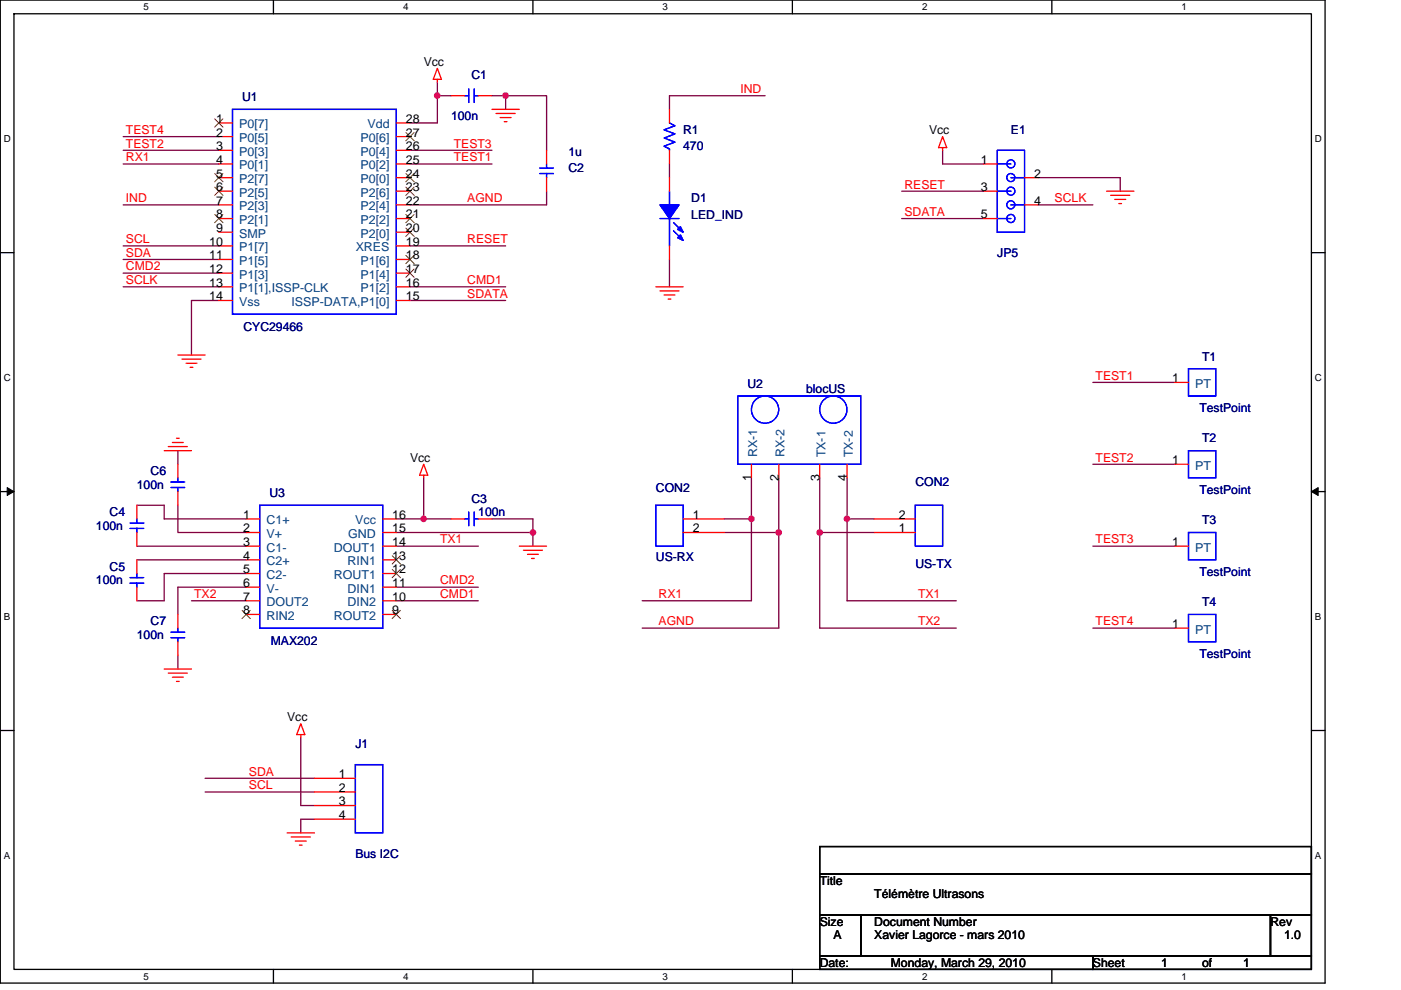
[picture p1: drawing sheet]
<svg xmlns="http://www.w3.org/2000/svg" width="297mm" height="210mm" viewBox="0 0 297 210" stroke-linecap="round" stroke-linejoin="round" font-family="sans-serif">
<path d="M.1 0h280.8v208.5h-280.8zM3 2.9h275v202.7h-275z" fill="none" stroke="#000" stroke-width=".28"/>
<g fill="#fff">
<path d="M30.5 .3h1.1v2.3h-1.1z"/>
<path d="M30.5 205.9h1.1v2.3h-1.1z"/>
</g>
<path d="M58 0v2.9M58 205.6v2.9" fill="none" stroke="#000" stroke-width=".28"/>
<g fill="#fff">
<path d="M85.5 .3h1.1v2.3h-1.1z"/>
<path d="M85.5 205.9h1.1v2.3h-1.1z"/>
</g>
<path d="M113 0v2.9M113 205.6v2.9" fill="none" stroke="#000" stroke-width=".28"/>
<g fill="#fff">
<path d="M140.5 .3h1.1v2.3h-1.1z"/>
<path d="M140.5 205.9h1.1v2.3h-1.1z"/>
</g>
<path d="M168 0v2.9M168 205.6v2.9" fill="none" stroke="#000" stroke-width=".28"/>
<g fill="#fff">
<path d="M195.5 .3h1.2v2.3h-1.2z"/>
<path d="M195.5 205.9h1.2v2.3h-1.2z"/>
</g>
<path d="M223 0v2.9M223 205.6v2.9" fill="none" stroke="#000" stroke-width=".28"/>
<g fill="#fff">
<path d="M250.5 .3h1.2v2.3h-1.2z"/>
<path d="M250.5 205.9h1.2v2.3h-1.2z"/>
<path d="M.8 28.3h1.5v2.3h-1.5z"/>
<path d="M278.8 28.3h1.5v2.3h-1.5z"/>
<path d="M.8 78.9h1.5v2.3h-1.5z"/>
<path d="M278.8 78.9h1.5v2.3h-1.5z"/>
</g>
<path d="M.1 53.6h2.9M278 53.6h2.9" fill="none" stroke="#000" stroke-width=".28"/>
<g fill="#fff">
<path d="M.8 129.6h1.4v2.3h-1.4z"/>
<path d="M278.8 129.6h1.4v2.3h-1.4z"/>
</g>
<path d="M.1 104.3h2.9M278 104.3h2.9" fill="none" stroke="#000" stroke-width=".28"/>
<path d="M1.5 103.4l1.5 .9-1.5 .8zM278 104.3l1.5-.9v1.7z" fill="#000" stroke="#000" stroke-width=".21"/>
<g fill="#fff">
<path d="M.8 180.3h1.4v2.3h-1.4z"/>
<path d="M278.8 180.3h1.4v2.3h-1.4z"/>
</g>
<path d="M.1 154.9h2.9M278 154.9h2.9M173.8 179.6h104.2v5.7h-104.2zM173.8 194h8.7v8.7h-8.7zM173.8 185.3h104.2v8.7h-104.2zM182.5 194h86.9v8.7h-86.9zM269.4 194h8.6v8.7h-8.6zM173.8 202.7h57.9v2.9h-57.9zM231.7 202.7h46.3v2.9h-46.3z" fill="none" stroke="#000" stroke-width=".28"/>
<g fill="none" stroke="#800040" stroke-width=".28">
<path d="M92.7 17.4v2.9M26.1 34.8h20.3M26.1 31.9h20.3M26.1 29h20.3M86.9 34.8h17.4M86.9 31.9h17.4M92.7 20.3v5.8h-5.8M92.7 20.3h2.9M104.3 20.3h2.9M107.2 20.3v2.9M107.2 20.3h8.7v11.6M141.9 34.8v2.9"/>
<path d="M162.2 20.3h-20.3v2.9M199.9 31.9v2.9h8.7M220.1 37.7h17.4v2.9M26.1 55h20.3M26.1 52.2h20.3M26.1 43.5h20.3M26.1 57.9h20.3M86.9 52.2h20.3M115.9 40.6v2.9h-29M141.9 55v5.8M191.2 40.6h17.4M191.2 46.4h17.4"/>
<path d="M220.1 43.5h11.6M26.1 60.8h20.3M46.4 63.7h-5.8v11.6M86.9 63.7h20.3M86.9 60.8h20.3M37.7 95.6v2.9M231.7 81.1h17.4M231.7 98.5h17.4M29 115.8h23.2M29 118.7h23.2M29 107.2h5.8v2.9h17.4M37.7 107.2v5.7h14.5"/>
<path d="M84 115.8h17.4M84 112.9h29M84 110.1h5.8M89.8 101.4v8.7h5.8M104.3 110.1h8.7v2.8M113 112.9v2.9M153.5 110.1h5.8M153.5 112.9h11.6M159.3 101.4v8.7M159.3 110.1v17.3h-23.1M165.1 101.4v11.5M165.1 112.9v20.3h-28.9"/>
<path d="M173.8 112.9v20.3h29M173.8 101.4v11.5h11.6M179.6 110.1v17.3h23.2M179.6 101.4v8.7h5.8M231.7 115.8h17.4M37.7 139v2.9M40.6 127.4h11.6M52.2 121.6h-17.4v5.8h-5.8M52.2 124.5h-14.5v5.8M84 124.5h17.4M84 127.4h17.4M231.7 133.2h17.4"/>
<path d="M63.8 156.4v14.5h2.9M43.5 168h23.2M43.5 165.1h23.2M66.7 173.8h-2.9v2.9"/>
</g>
<g fill="#f0f" stroke="#f0f" stroke-width=".28">
<circle cx="92.7" cy="20.3" r=".57"/>
<circle cx="107.2" cy="20.3" r=".57"/>
<circle cx="159.3" cy="110" r=".57"/>
<circle cx="165.1" cy="112.9" r=".57"/>
<circle cx="179.6" cy="110" r=".57"/>
<circle cx="173.8" cy="112.9" r=".57"/>
<circle cx="113" cy="112.9" r=".57"/>
<circle cx="89.8" cy="110" r=".57"/>
</g>
<g fill="none" stroke="#f00" stroke-width=".28">
<path d="M92.7 16.8v.6M92.7 14.5l.9 2.3h-1.7zM46.4 34.8h2.9M46.4 37.7h2.9M46.4 26.1h2.9M46.4 29h2.9M46.4 31.9h2.9M84 34.8h2.9M84 37.7h2.9M84 26.1h2.9M84 29h2.9M84 31.9h2.9"/>
<path d="M95.6 20.3h2.9M101.4 20.3h2.9M104.3 23.2h5.8M105.2 24.1h4M106 24.9h2.4M106.9 25.8h.6M115.9 31.9v2.9M115.9 37.7v2.9M141.9 23.2v2.9M141.9 31.9v2.9M141.9 37.7v2.9M199.9 29l.8 2.3h-1.7z"/>
<path d="M199.9 31.3v.6M208.6 34.8h2.9M217.2 37.7h2.9M46.4 40.6h2.9M46.4 43.5h2.9M46.4 46.4h2.9M46.4 49.3h2.9M46.4 52.2h2.9M46.4 55h2.9M46.4 57.9h2.9M84 40.6h2.9M84 43.5h2.9"/>
<path d="M84 46.4h2.9M84 49.3h2.9M84 52.2h2.9M84 55h2.9M84 57.9h2.9M141.9 52.2v2.8M208.6 40.6h2.9M208.6 46.4h2.9M217.2 43.5h2.9M234.6 40.6h5.8M235.5 41.4h4M236.3 42.3h2.4"/>
<path d="M237.2 43.2h.6M37.7 75.3h5.8M38.6 76.2h4M39.5 77h2.3M40.3 77.9h.6M46.4 60.8h2.9M46.4 63.7h2.9M84 60.8h2.9M84 63.7h2.9M139.1 60.8h5.7M139.9 61.7h4.1M140.8 62.6h2.3"/>
<path d="M141.7 63.4h.5M34.8 95.6h5.8M35.7 94.7h4M36.6 93.9h2.3M37.4 93h.6M37.7 98.5v2.9M89.8 98.5l.9 2.3h-1.7zM159.3 98.5v2.9M165.1 98.5v2.9M173.8 98.5v2.9M179.6 98.5v2.9M249.1 81.1h2.9"/>
<path d="M249.1 98.5h2.9M29 107.2v2.9M29 112.9v2.9M29 118.7v2.9M37.7 104.3v2.9M52.2 110.1h2.9M52.2 112.9h2.9M52.2 115.8h2.9M52.2 118.7h2.9M81.1 110.1h2.9M81.1 112.9h2.9M81.1 115.8h2.9"/>
<path d="M81.1 118.7h2.9M89.8 100.8v.6M95.6 110.1h2.9M101.4 110.1h2.9M110.1 115.8h5.8M111 116.7h4M111.8 117.6h2.3M112.7 118.4h.6M144.8 110.1h8.7M144.8 112.9h8.7M185.4 110.1h8.7M185.4 112.9h8.7"/>
<path d="M249.1 115.8h2.9M29 124.5v2.9M37.7 130.3v2.9M37.7 136.1v2.9M52.2 121.6h2.9M52.2 124.5h2.9M52.2 127.4h2.9M52.2 130.3h2.9M81.1 121.6h2.9M81.1 124.5h2.9M81.1 127.4h2.9M81.1 130.3h2.9"/>
<path d="M249.1 133.2h2.9M34.8 141.9h5.8M35.7 142.8h4M36.6 143.6h2.3M37.4 144.5h.6M63.8 153.5l.8 2.3h-1.7zM63.8 155.8v.6M60.9 176.7h5.8M61.7 177.5h4.1M62.6 178.4h2.3M63.5 179.3h.5M66.7 165.1h8.7"/>
<path d="M66.7 168h8.7M66.7 170.9h8.7M66.7 173.8h8.7"/>
</g>
<g fill="none" stroke="#00f" stroke-width=".28">
<path d="M99.4 18.8v2.9M100.5 18.8v2.9M49.3 23.2h34.7v43.4h-34.7zM98.5 20.3h.9M100.5 20.3h.9M114.4 35.6h2.9M114.4 36.8h2.9M115.9 36.8v.9M115.9 34.8v.8M141.9 26.1l1.2 .6-2.3 .8 2.3 .9-2.3 .9 2.3 .8-2.3 .9 1.1 .6v.3M211.5 31.9h5.7v17.4h-5.7zM211.5 34.8h2.8"/>
<path d="M214.3 37.7h2.9M139.9 46.4h4.1M141.9 40.6v2.9M141.9 46.4v5.8M142.8 47.2l1.8 1.8M142.8 49l1.8 1.7M211.5 40.6h2.8M211.5 46.4h2.8M214.3 43.5h2.9M252 78.2h5.8v5.8h-5.8zM156.4 84h26.1v14.5h-26.1zM252 95.6h5.8v5.8h-5.8z"/>
<path d="M27.6 112.1h2.9M27.6 110.9h2.9M29 110.1v.8M29 112.1v.8M36.3 103.4h2.9M36.3 102.2h2.9M37.7 101.4v.8M37.7 103.4v.9M55.1 107.2h26v26h-26zM98.5 110.1h.9M99.4 108.6v2.9M100.5 108.6v2.9"/>
<path d="M100.5 110.1h.9M139.1 107.2h5.7v8.6h-5.7zM194.1 107.2h5.8v8.6h-5.8zM252 112.9h5.8v5.8h-5.8zM27.6 123.7h2.9M27.6 122.5h2.9M29 121.6v.9M29 123.7v.8M36.3 135.3h2.9M36.3 134.1h2.9M37.7 133.2v.9M37.7 135.3v.8"/>
<path d="M252 130.3h5.8v5.8h-5.8zM75.4 162.2h5.7v14.5h-5.7z"/>
<circle cx="214.3" cy="34.8" r=".86"/>
<circle cx="214.3" cy="37.7" r=".86"/>
<circle cx="214.3" cy="40.5" r=".86"/>
<circle cx="214.3" cy="43.4" r=".86"/>
<circle cx="214.3" cy="46.3" r=".86"/>
<circle cx="162.2" cy="86.9" r="2.89"/>
<circle cx="176.7" cy="86.9" r="2.89"/>
</g>
<g fill="#00f" stroke="#00f" stroke-width=".28">
<path d="M139.9 43.5h4.1l-2.1 2.9z" fill-rule="evenodd"/>
<path d="M144.3 49.8l.5 1.2-1.1-.6z" fill-rule="evenodd"/>
<path d="M143.7 48.7l.6-.6 .5 1.2z" fill-rule="evenodd"/>
<path d="M139.9 43.5h4.1l-2.1 2.9z" fill-rule="evenodd"/>
<path d="M144.3 49.8l.5 1.2-1.1-.6z" fill-rule="evenodd"/>
<path d="M143.7 48.7l.6-.6 .5 1.2z" fill-rule="evenodd"/>
</g>
<g fill="none" stroke="#804000" stroke-width=".21">
<path d="M45.5 25.2l1.8 1.8M45.5 36.8l1.8 1.8M45.5 39.7l1.8 1.7M47.3 25.2l-1.8 1.8M47.3 36.8l-1.8 1.8M47.3 39.7l-1.8 1.7M86.1 39.7l1.7 1.7M86.1 36.8l1.7 1.8M86.1 28.1l1.7 1.8M87.8 39.7l-1.8 1.7M87.8 36.8l-1.8 1.8M87.8 28.1l-1.8 1.8"/>
<path d="M45.5 45.5l1.8 1.7M47.3 45.5l-1.8 1.7M86.1 57.1l1.7 1.7M86.1 54.2l1.7 1.7M86.1 48.4l1.7 1.7M86.1 45.5l1.7 1.7M87.8 57.1l-1.8 1.7M87.8 54.2l-1.8 1.7M87.8 48.4l-1.8 1.7M87.8 45.5l-1.8 1.7M83.2 117.9l1.7 1.7M84.9 117.9l-1.8 1.7"/>
<path d="M51.3 129.5l1.8 1.7M53.1 129.5l-1.8 1.7M83.2 129.5l1.7 1.7M83.2 120.8l1.7 1.7M84.9 129.5l-1.8 1.7M84.9 120.8l-1.8 1.7"/>
</g>
<g font-size="2.6">
<text x="89.8" y="13.9">Vcc</text>
<text x="45.8" y="26.1">1</text>
<text x="45.8" y="29">2</text>
<text x="86.1" y="26.1">28</text>
<text x="86.1" y="29">27</text>
<text x="197" y="28.4">Vcc</text>
<text x="45.8" y="31.9">3</text>
<text x="45.8" y="34.8">4</text>
<text x="86.1" y="34.8">25</text>
<text x="86.1" y="31.9">26</text>
<text x="208" y="34.8">1</text>
<text x="45.8" y="37.7">5</text>
<text x="45.8" y="40.5">6</text>
<text x="86.1" y="40.5">23</text>
<text x="86.1" y="37.7">24</text>
<text x="208" y="40.5">3</text>
<text x="219.3" y="37.7">2</text>
<text x="45.8" y="43.4">7</text>
<text x="45.8" y="46.3">8</text>
<text x="86.1" y="46.3">21</text>
<text x="86.1" y="43.4">22</text>
<text x="208" y="46.3">5</text>
<text x="219.3" y="43.4">4</text>
<text x="44.3" y="52.1">10</text>
<text x="45.8" y="49.2">9</text>
<text x="86.1" y="49.2">20</text>
<text x="86.1" y="52.1">19</text>
<text x="44.3" y="55">11</text>
<text x="44.3" y="57.9">12</text>
<text x="86.1" y="57.9">17</text>
<text x="86.1" y="55">18</text>
<text x="44.3" y="60.8">13</text>
<text x="44.3" y="63.7">14</text>
<text x="86.1" y="60.8">16</text>
<text x="86.1" y="63.7">15</text>
<text x="248.5" y="81.1">1</text>
<text x="86.9" y="97.9">Vcc</text>
<text x="159.3" y="102" transform="rotate(-90 159.3 102)">1</text>
<text x="165.1" y="102" transform="rotate(-90 165.1 102)">2</text>
<text x="173.8" y="102" transform="rotate(-90 173.8 102)">3</text>
<text x="179.6" y="102" transform="rotate(-90 179.6 102)">4</text>
<text x="248.5" y="98.4">1</text>
<text x="51.6" y="110">1</text>
<text x="51.6" y="112.9">2</text>
<text x="83.2" y="110">16</text>
<text x="83.2" y="112.9">15</text>
<text x="146.9" y="110">1</text>
<text x="146.9" y="112.9">2</text>
<text x="190.6" y="112.9">1</text>
<text x="190.6" y="110">2</text>
<text x="51.6" y="115.8">3</text>
<text x="51.6" y="118.7">4</text>
<text x="83.2" y="118.7">13</text>
<text x="83.2" y="115.8">14</text>
<text x="248.5" y="115.8">1</text>
<text x="51.6" y="121.6">5</text>
<text x="51.6" y="124.5">6</text>
<text x="83.2" y="124.5">11</text>
<text x="83.2" y="121.6">12</text>
<text x="51.6" y="127.4">7</text>
<text x="51.6" y="130.3">8</text>
<text x="83.2" y="127.4">10</text>
<text x="83.2" y="130.3">9</text>
<text x="248.5" y="133.2">1</text>
<text x="60.9" y="152.9">Vcc</text>
<text x="71.9" y="165.1">1</text>
<text x="71.9" y="168">2</text>
<text x="71.9" y="170.8">3</text>
<text x="71.9" y="173.7">4</text>
<text x="173.8" y="187.7">Title</text>
<text x="185.4" y="190.6">Télémètre Ultrasons</text>
<text x="173.8" y="196.4">Size</text>
<text x="185.4" y="196.4">Document Number</text>
<text x="269.4" y="196.4">Rev</text>
<text x="176.7" y="199.3">A</text>
<text x="185.4" y="199.3">Xavier Lagorce - mars 2010</text>
<text x="272.2" y="199.3">1.0</text>
<text x="173.8" y="205">Date:</text>
<text x="188.9" y="205">Monday, March 29, 2010</text>
<text x="231.7" y="205">Sheet</text>
<text x="246.2" y="205">1</text>
<text x="254.9" y="205">of</text>
<text x="263.6" y="205">1</text>
</g>
<g font-size="2.6" fill="#000080">
<text x="100" y="16.8">C1</text>
<text x="51.3" y="21.5">U1</text>
<text x="95.6" y="25.5">100n</text>
<text x="144.8" y="28.4">R1</text>
<text x="214.3" y="28.4">E1</text>
<text x="120.5" y="33">1u</text>
<text x="144.8" y="31.9">470</text>
<text x="120.5" y="36.5">C2</text>
<text x="146.6" y="42.9">D1</text>
<text x="146.6" y="46.4">LED_IND</text>
<text x="211.5" y="54.5">JP5</text>
<text x="51.6" y="70.1">CYC29466</text>
<text x="254.9" y="76.5">T1</text>
<text x="158.5" y="82.3">U2</text>
<text x="170.9" y="83.4">blocUS</text>
<text x="254.3" y="87.5">TestPoint</text>
<text x="254.9" y="93.9">T2</text>
<text x="31.9" y="100.8">C6</text>
<text x="29" y="103.7">100n</text>
<text x="57.1" y="105.4">U3</text>
<text x="100" y="106.6">C3</text>
<text x="139.1" y="104.3">CON2</text>
<text x="194.1" y="103.1">CON2</text>
<text x="254.3" y="104.9">TestPoint</text>
<text x="20.3" y="112.4">100n</text>
<text x="23.2" y="109.5">C4</text>
<text x="101.4" y="109.5">100n</text>
<text x="254.9" y="111.2">T3</text>
<text x="139.1" y="119">US-RX</text>
<text x="20.3" y="124">100n</text>
<text x="23.2" y="121.1">C5</text>
<text x="194.1" y="120.5">US-TX</text>
<text x="254.3" y="122.2">TestPoint</text>
<text x="254.9" y="128.6">T4</text>
<text x="29" y="135.6">100n</text>
<text x="31.9" y="132.7">C7</text>
<text x="57.4" y="136.7">MAX202</text>
<text x="254.3" y="139.6">TestPoint</text>
<text x="75.3" y="158.7">J1</text>
<text x="75.3" y="181.9">Bus I2C</text>
</g>
<g font-size="2.6" fill="#f00">
<text x="157" y="19.7">IND</text>
<text x="26.7" y="28.4">TEST4</text>
<text x="26.7" y="34.2">RX1</text>
<text x="26.7" y="31.3">TEST2</text>
<text x="96.2" y="34.2">TEST1</text>
<text x="96.2" y="31.3">TEST3</text>
<text x="191.7" y="40">RESET</text>
<text x="26.7" y="42.9">IND</text>
<text x="99.1" y="42.9">AGND</text>
<text x="191.7" y="45.8">SDATA</text>
<text x="223.6" y="42.9">SCLK</text>
<text x="26.7" y="51.6">SCL</text>
<text x="99.1" y="51.6">RESET</text>
<text x="26.7" y="54.5">SDA</text>
<text x="26.7" y="57.4">CMD2</text>
<text x="26.7" y="60.3">SCLK</text>
<text x="99.1" y="63.2">SDATA</text>
<text x="99.1" y="60.3">CMD1</text>
<text x="232.3" y="80.5">TEST1</text>
<text x="232.3" y="97.9">TEST2</text>
<text x="93.3" y="115.3">TX1</text>
<text x="232.3" y="115.3">TEST3</text>
<text x="93.3" y="124">CMD2</text>
<text x="41.2" y="126.9">TX2</text>
<text x="93.3" y="126.9">CMD1</text>
<text x="139.6" y="126.9">RX1</text>
<text x="194.6" y="126.9">TX1</text>
<text x="139.6" y="132.7">AGND</text>
<text x="194.6" y="132.7">TX2</text>
<text x="232.3" y="132.7">TEST4</text>
<text x="52.8" y="167.4">SCL</text>
<text x="52.8" y="164.5">SDA</text>
</g>
<g font-size="2.6" fill="#004080">
<text x="50.7" y="27.2">P0[7]</text>
<text x="77.9" y="27.2">Vdd</text>
<text x="50.7" y="30.1">P0[5]</text>
<text x="50.7" y="33">P0[3]</text>
<text x="50.7" y="35.9">P0[1]</text>
<text x="76.4" y="35.9">P0[2]</text>
<text x="76.4" y="33">P0[4]</text>
<text x="76.4" y="30.1">P0[6]</text>
<text x="50.7" y="38.8">P2[7]</text>
<text x="50.7" y="41.7">P2[5]</text>
<text x="76.4" y="41.7">P2[6]</text>
<text x="76.4" y="38.8">P0[0]</text>
<text x="50.7" y="44.6">P2[3]</text>
<text x="50.7" y="47.5">P2[1]</text>
<text x="76.4" y="47.5">P2[2]</text>
<text x="76.4" y="44.6">P2[4]</text>
<text x="50.7" y="50.4">SMP</text>
<text x="50.7" y="53.3">P1[7]</text>
<text x="75.4" y="53.3">XRES</text>
<text x="76.4" y="50.4">P2[0]</text>
<text x="50.7" y="56.2">P1[5]</text>
<text x="50.7" y="59.1">P1[3]</text>
<text x="76.4" y="59.1">P1[4]</text>
<text x="76.4" y="56.2">P1[6]</text>
<text x="50.7" y="62">P1[1],ISSP-CLK</text>
<text x="50.7" y="64.9">Vss</text>
<text x="61.8" y="64.9">ISSP-DATA,P1[0]</text>
<text x="76.4" y="62">P1[2]</text>
<text x="253.4" y="82.3">PT</text>
<text x="160.5" y="97" transform="rotate(-90 160.5 97)">RX-1</text>
<text x="166.3" y="97" transform="rotate(-90 166.3 97)">RX-2</text>
<text x="175" y="97" transform="rotate(-90 175 97)">TX-1</text>
<text x="180.8" y="97" transform="rotate(-90 180.8 97)">TX-2</text>
<text x="253.4" y="99.6">PT</text>
<text x="56.5" y="111.2">C1+</text>
<text x="75.3" y="111.2">Vcc</text>
<text x="56.5" y="114.1">V+</text>
<text x="56.5" y="117">C1-</text>
<text x="56.5" y="119.9">C2+</text>
<text x="70.8" y="117">DOUT1</text>
<text x="73.7" y="119.9">RIN1</text>
<text x="73.8" y="114.1">GND</text>
<text x="253.4" y="117">PT</text>
<text x="56.5" y="122.8">C2-</text>
<text x="56.5" y="125.7">V-</text>
<text x="70.8" y="122.8">ROUT1</text>
<text x="73.7" y="125.7">DIN1</text>
<text x="56.5" y="128.6">DOUT2</text>
<text x="56.5" y="131.5">RIN2</text>
<text x="70.8" y="131.5">ROUT2</text>
<text x="73.7" y="128.6">DIN2</text>
<text x="253.4" y="134.4">PT</text>
</g>
<g font-size="2.1">
<text x="30.5" y="2.2">5</text>
<text x="85.5" y="2.2">4</text>
<text x="140.5" y="2.2">3</text>
<text x="195.5" y="2.2">2</text>
<text x="250.5" y="2.2">1</text>
<text x=".8" y="30.1">D</text>
<text x="278.8" y="30.1">D</text>
<text x=".8" y="80.8">C</text>
<text x="278.8" y="80.8">C</text>
<text x=".8" y="131.4">B</text>
<text x="278.8" y="131.4">B</text>
<text x=".8" y="182.1">A</text>
<text x="278.8" y="182.1">A</text>
<text x="30.5" y="207.8">5</text>
<text x="85.5" y="207.8">4</text>
<text x="140.5" y="207.8">3</text>
<text x="195.5" y="207.8">2</text>
<text x="250.5" y="207.8">1</text>
</g>
</svg>
